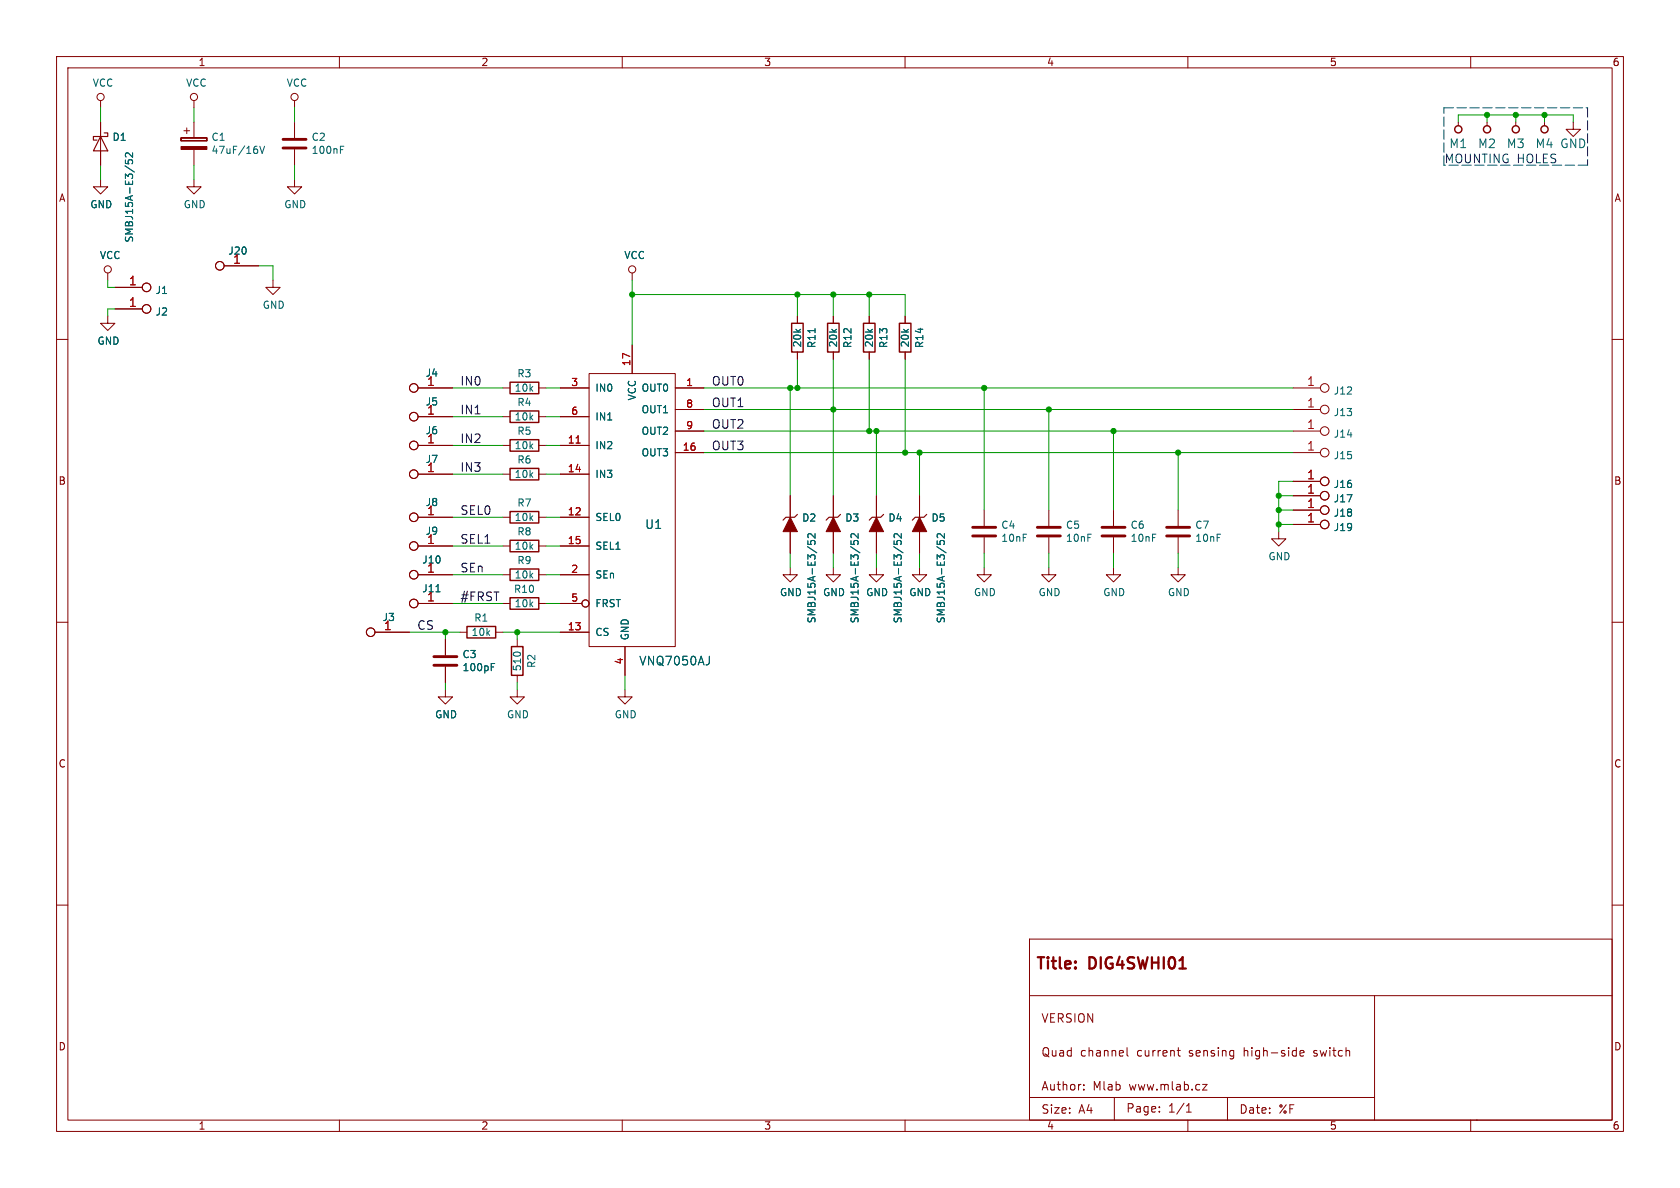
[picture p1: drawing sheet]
<svg xmlns="http://www.w3.org/2000/svg" width="297mm" height="210mm" viewBox="0 0 297 210" stroke-linecap="round" stroke-linejoin="round" font-family="sans-serif">
<g fill="none" stroke="#840000" stroke-width=".18">
<path d="M10 10h277v190h-277zM12 12h273v186h-273zM17.8 17.8v1.3M34.3 17.8v1.3M52.1 17.8v1.3M60 10v2M110 10v2M160 10v2M210 10v2M260 10v2M17.8 31.8v1.2h1.2l-1.2 1.3-1.3-1.3h1.3M17.8 21.6v7.6"/>
<path d="M32 24.4v.5zM32 24.9h4.6zM32 24.4h4.6zM32.5 23.1h1M33 22.6v1M34.3 31.8v1.2h1.3l-1.3 1.3-1.3-1.3h1.3M34.3 21.6v2.8M34.3 26.4v2.8M36.6 24.4v.5zM52.1 31.8v1.2h1.2l-1.2 1.3-1.3-1.3h1.3M52.1 21.6v2.8M52.1 26.4v2.8"/>
<path d="M257.8 21.6v.6M262.9 21.6v.6M268 21.6v.6M273 21.6v.6M278.1 21.6v1.3h1.3l-1.3 1.2-1.2-1.2h1.2M10 60h2M19 55.9v1.3h1.3l-1.3 1.2-1.2-1.2h1.2M19 48.3v1.2M20.3 54.6h4.8M20.3 50.8h4.8M39.6 47h6.1M48.3 49.5v1.3h1.2l-1.2 1.3-1.3-1.3h1.3"/>
<path d="M111.8 48.3v1.2M141 55.9v1.3M147.3 55.9v1.3M153.7 55.9v1.3M160 55.9v1.3M285 60h2M73.9 68.6h6.1M73.9 78.7h6.1M73.9 73.7h6.1M88.9 68.6h1.3M88.9 78.7h1.3M88.9 73.7h1.3"/>
<path d="M95.2 68.6h1.3M95.2 78.7h1.3M95.2 73.7h1.3M99.1 68.6h5M99.1 78.7h5M99.1 73.7h5M104.1 66h15.3v48.3h-15.3zM111.8 61v5M119.4 72.4h5.1M119.4 68.6h5.1M119.4 76.2h5.1M141 62.2v1.3"/>
<path d="M147.3 62.2v1.3M153.7 62.2v1.3M160 62.2v1.3M228.6 72.4h4.8M228.6 68.6h4.8M228.6 76.2h4.8M73.9 91.4h6.1M73.9 83.8h6.1M73.9 96.5h6.1M88.9 91.4h1.3M88.9 83.8h1.3M88.9 96.5h1.3"/>
<path d="M95.2 91.4h1.3M95.2 83.8h1.3M95.2 96.5h1.3M99.1 91.4h5M99.1 83.8h5M99.1 96.5h5M119.4 80h5.1M139.7 87.6v3.8M139.7 94v3.8M147.3 87.6v3.8M147.3 94v3.8M154.9 87.6v3.8"/>
<path d="M154.9 94v3.8M162.6 87.6v3.8M162.6 94v3.8M174 90.2v2.8M174 95v2.8M185.4 90.2v2.8M185.4 95v2.8M196.8 90.2v2.8M196.8 95v2.8M208.3 90.2v2.8M208.3 95v2.8M226.1 94v1.3h1.2l-1.2 1.2-1.3-1.2h1.3"/>
<path d="M228.6 92.7h4.8M228.6 90.2h4.8M228.6 87.6h4.8M228.6 85.1h4.8M228.6 80h4.8M10 110h2M66.3 111.8h6.1M73.9 106.7h6.1M73.9 101.6h6.1M78.7 113v2.8M78.7 117.9v2.8M81.3 111.8h1.2"/>
<path d="M87.6 111.8h1.3M88.9 106.7h1.3M88.9 101.6h1.3M91.4 113v1.3M91.4 119.4v1.3M95.2 106.7h1.3M95.2 101.6h1.3M99.1 106.7h3.8M99.1 111.8h5M99.1 101.6h5M110.5 114.3v5.1M139.7 100.3v1.3h1.3l-1.3 1.3-1.3-1.3h1.3"/>
<path d="M147.3 100.3v1.3h1.3l-1.3 1.3-1.3-1.3h1.3M154.9 100.3v1.3h1.3l-1.3 1.3-1.2-1.3h1.2M162.6 100.3v1.3h1.2l-1.2 1.3-1.3-1.3h1.3M174 100.3v1.3h1.3l-1.3 1.3-1.3-1.3h1.3M185.4 100.3v1.3h1.3l-1.3 1.3-1.3-1.3h1.3M196.8 100.3v1.3h1.3l-1.3 1.3-1.2-1.3h1.2M208.3 100.3v1.3h1.2l-1.2 1.3-1.3-1.3h1.3M285 110h2M78.7 121.9v1.3h1.3l-1.3 1.3-1.2-1.3h1.2M91.4 121.9v1.3h1.3l-1.3 1.3-1.2-1.3h1.2M110.5 121.9v1.3h1.3l-1.3 1.3-1.3-1.3h1.3M10 160h2"/>
<path d="M285 160h2M182 166h103v32h-103zM182 176h103M243 176v22M60 198v2M110 198v2M160 198v2M182 194h61M191.6 192.6v.1M191.6 191.8v.1M197 194v4M199.2 185.2v1.3l.3 .2"/>
<path d="M205 196.5v.1M205 195.7v.1M208.1 185.7h.6M208.3 185.2v1.3l.4 .2M209.7 196.6h.9M209.7 195.5l.5-.4v1.5M210 198v2M212.6 191.7h.8l-.8 1h.8M217 194v4M229.8 186.2l.7-.1v-.3l-.5-.1-.2 .2 .1 .7h.6M260 198v2M261 198h.1"/>
<circle cx="17.8" cy="17.1" r=".63"/>
<circle cx="34.3" cy="17.1" r=".63"/>
<circle cx="52.1" cy="17.1" r=".63"/>
<circle cx="19" cy="47.6" r=".63"/>
<circle cx="25.9" cy="54.6" r=".76"/>
<circle cx="25.9" cy="50.8" r=".76"/>
<circle cx="38.9" cy="47" r=".76"/>
<circle cx="111.8" cy="47.6" r=".63"/>
<circle cx="73.2" cy="78.7" r=".76"/>
<circle cx="73.2" cy="68.6" r=".76"/>
<circle cx="73.2" cy="73.7" r=".76"/>
<circle cx="234.2" cy="68.6" r=".76"/>
<circle cx="234.2" cy="76.2" r=".76"/>
<circle cx="234.2" cy="72.4" r=".76"/>
<circle cx="73.2" cy="91.4" r=".76"/>
<circle cx="73.2" cy="83.8" r=".76"/>
<circle cx="73.2" cy="96.5" r=".76"/>
<circle cx="234.2" cy="80" r=".76"/>
<circle cx="234.2" cy="92.7" r=".76"/>
<circle cx="234.2" cy="87.6" r=".76"/>
<circle cx="234.2" cy="90.2" r=".76"/>
<circle cx="234.2" cy="85.1" r=".76"/>
<circle cx="65.5" cy="111.8" r=".76"/>
<circle cx="73.2" cy="106.7" r=".76"/>
<circle cx="73.2" cy="101.6" r=".76"/>
<circle cx="103.5" cy="106.7" r=".63"/>
</g>
<path d="M17.8 24.1l1.2 2.6h-2.5zM18.4 23.5h.6v.6h-2.5v.7h.6M141 90.9l-.5 .5h-1.6l-.5 .5M148.6 90.9l-.5 .5h-1.5l-.6 .5M156.2 90.9l-.5 .5h-1.5l-.5 .5M163.8 90.9l-.5 .5h-1.5l-.5 .5" fill="none" stroke="#840000" stroke-width=".2"/>
<g fill="#840000" stroke="#840000" stroke-width=".18">
<path d="M162.6 91.4l1.2 2.6h-2.5z"/>
<path d="M147.3 91.4l1.3 2.6h-2.6z"/>
<path d="M139.7 91.4l1.3 2.6h-2.6z"/>
<path d="M154.9 91.4l1.3 2.6h-2.5z"/>
<path d="M32 25.9h4.6v.5h-4.6z"/>
</g>
<g fill="none" stroke="#006464" stroke-width=".18">
<path d="M22.1 29.3l1.6 1.1M22.2 28.3v.6l.6 .1-.1-.2v-.4l.2-.2 .4 .1 .1 .2-.1 .5M23.4 27v.8l-.9-.8-.3 .3 .1 .4M45.5 26.5v.5M45.9 25.9l.4 1.2 .5-1.2M60.2 26.5h.4M60.2 25.9h.6M144.1 58.1v.7M142.8 96.6l1.6 1.1M142.8 95.6v.6l.6 .1-.1-.2 .1-.4 .1-.2 .5 .1 .1 .2-.1 .5M144.1 94.3v.8l-.9-.8-.4 .3 .1 .5M150.4 96.6l1.6 1.1"/>
<path d="M150.4 95.6v.6l.6 .1-.1-.2 .1-.4 .2-.2 .4 .1 .1 .2-.1 .5M151.7 94.3v.8l-.9-.8-.4 .3 .2 .5M158 96.6l1.6 1.1M158.1 95.6v.6l.6 .1-.2-.2 .1-.4 .2-.2 .4 .1 .1 .2-.1 .5M159.3 94.3v.8l-.9-.8-.3 .3 .1 .5M165.6 96.6l1.7 1.1M165.7 95.6v.6l.6 .1-.1-.2v-.4l.2-.2 .4 .1 .1 .2-.1 .5M166.9 94.3v.8l-.9-.8-.3 .3 .1 .5M77.1 104.6h.7M86.9 117.9h.4M86.9 117.3h.6M125.4 116v1.1l-.2 .4"/>
</g>
<g fill="none" stroke="#840000" stroke-width=".25">
<path d="M140 57.2h2v5h-2zM146.3 57.2h2v5h-2zM152.7 57.2h2v5h-2zM159 57.2h2v5h-2zM90.2 77.7h5v2.1h-5zM90.2 72.6h5v2.1h-5zM90.2 67.6h5v2h-5zM90.2 90.4h5v2.1h-5zM90.2 82.8h5v2h-5zM90.2 95.5h5v2h-5zM82.5 110.7h5.1v2.1h-5.1zM90.2 105.7h5v2h-5z"/>
<path d="M90.2 100.6h5v2h-5zM90.4 114.3h2.1v5.1h-2.1z"/>
<circle cx="257.8" cy="22.9" r=".63"/>
<circle cx="262.9" cy="22.9" r=".63"/>
<circle cx="268" cy="22.9" r=".63"/>
<circle cx="273" cy="22.9" r=".63"/>
</g>
<path d="M50 26.2h4.1M50 24.6h4.1M172 94.7h4M172 93.2h4M183.4 94.7h4.1M183.4 93.2h4.1M194.8 94.7h4.1M194.8 93.2h4.1M206.2 94.7h4.1M206.2 93.2h4.1M76.7 117.6h4.1M76.7 116.1h4.1" fill="none" stroke="#840000" stroke-width=".51"/>
<path d="M101.8 78.3h.8" fill="none" stroke="#a90000" stroke-width=".18"/>
<path d="M255.3 19.1h25.4M280.7 19.1v10.1M255.3 29.2v-10.1M280.7 29.2h-25.4" fill="none" stroke="#0000c2" stroke-width=".18" stroke-dasharray="1.7 .6"/>
<g fill="none" stroke="#009600" stroke-width=".18">
<path d="M17.8 19.1v2.5M34.3 19.1v2.5M52.1 19.1v2.5M17.8 29.2v2.6M34.3 29.2v2.6M52.1 29.2v2.6M257.8 21.6v-1.3h20.3v1.3M262.9 20.3v1.3M268 20.3v1.3M273 20.3v1.3M19 49.5v1.3h1.3M20.3 54.6h-1.3v1.3"/>
<path d="M45.7 47h2.6v2.5M111.8 52.1h48.2v3.8M111.8 49.5v11.5M141 52.1v3.8M147.3 52.1v3.8M153.7 52.1v3.8M80 68.6h8.9M80 73.7h8.9M80 78.7h8.9M96.5 68.6h2.6M96.5 73.7h2.6M96.5 78.7h2.6"/>
<path d="M124.5 68.6h104.1M124.5 76.2h104.1M124.5 72.4h104.1M139.7 68.6v19M141 63.5v5.1M147.3 63.5v24.1M153.7 63.5v12.7M154.9 76.2v11.4M160 63.5v16.5M174 68.6v21.6M185.4 72.4v17.8M196.8 76.2v14"/>
<path d="M80 91.4h8.9M80 83.8h8.9M80 96.5h8.9M96.5 91.4h2.6M96.5 83.8h2.6M96.5 96.5h2.6M124.5 80h104.1M139.7 97.8v2.5M147.3 97.8v2.5M154.9 97.8v2.5M162.6 80v7.6M162.6 97.8v2.5"/>
<path d="M174 97.8v2.5M185.4 97.8v2.5M196.8 97.8v2.5M208.3 80v10.2M208.3 97.8v2.5M226.1 87.6h2.5M226.1 92.7h2.5M226.1 90.2h2.5M228.6 85.1h-2.5v8.9M72.4 111.8h8.9M78.7 111.8v1.2M80 106.7h8.9"/>
<path d="M80 101.6h8.9M88.9 111.8h10.2M91.4 111.8v1.2M96.5 106.7h2.6M96.5 101.6h2.6M110.5 119.4v2.5M78.7 120.7v1.2M91.4 120.7v1.2"/>
</g>
<g fill="#009600" stroke="#009600" stroke-width=".18">
<circle cx="174" cy="68.6" r=".46"/>
<circle cx="162.6" cy="80" r=".46"/>
<circle cx="154.9" cy="76.2" r=".46"/>
<circle cx="153.7" cy="76.2" r=".46"/>
<circle cx="160" cy="80" r=".46"/>
<circle cx="153.7" cy="52.1" r=".46"/>
<circle cx="147.3" cy="52.1" r=".46"/>
<circle cx="185.4" cy="72.4" r=".46"/>
<circle cx="196.8" cy="76.2" r=".46"/>
<circle cx="208.3" cy="80" r=".46"/>
<circle cx="226.1" cy="87.6" r=".46"/>
<circle cx="226.1" cy="92.7" r=".46"/>
<circle cx="226.1" cy="90.2" r=".46"/>
<circle cx="268" cy="20.3" r=".46"/>
<circle cx="262.9" cy="20.3" r=".46"/>
<circle cx="273" cy="20.3" r=".46"/>
<circle cx="91.4" cy="111.8" r=".46"/>
<circle cx="141" cy="52.1" r=".46"/>
<circle cx="147.3" cy="72.4" r=".46"/>
<circle cx="141" cy="68.6" r=".46"/>
<circle cx="139.7" cy="68.6" r=".46"/>
<circle cx="111.8" cy="52.1" r=".46"/>
<circle cx="78.7" cy="111.8" r=".46"/>
</g>
<g font-size="2.8" fill="#840000">
<text x="183" y="171.9">Title:</text>
<text x="192.7" y="171.9">DIG4SWHI01</text>
</g>
<text font-size="2.1" fill="#0000c2" x="255.3" y="29">MOUNTING HOLES</text>
<g font-size="2.1" fill="#006464">
<text x="256.1" y="26.4">M1</text>
<text x="261.2" y="26.4">M2</text>
<text x="266.3" y="26.4">M3</text>
<text x="271.4" y="26.4">M4 GND</text>
<text x="114" y="93.7">U1</text>
<text x="112.9" y="117.8">VNQ7050AJ</text>
</g>
<g font-size="2.1" fill="#a90000">
<text x="41.1" y="46.7">1</text>
<text x="22.7" y="50.5">1</text>
<text x="22.7" y="54.4">1</text>
<text x="75.4" y="68.3">1</text>
<text x="231" y="68.3">1</text>
<text x="75.4" y="73.4">1</text>
<text x="231" y="72.1">1</text>
<text x="231" y="75.9">1</text>
<text x="75.4" y="83.6">1</text>
<text x="75.4" y="78.5">1</text>
<text x="231" y="79.8">1</text>
<text x="231" y="89.9">1</text>
<text x="231" y="87.4">1</text>
<text x="231" y="84.8">1</text>
<text x="75.4" y="91.2">1</text>
<text x="231" y="92.5">1</text>
<text x="75.4" y="96.3">1</text>
<text x="75.4" y="101.3">1</text>
<text x="75.4" y="106.4">1</text>
<text x="67.8" y="111.5">1</text>
</g>
<g font-size="2.1" fill="#0f0f0f">
<text x="81.3" y="68.3">IN0</text>
<text x="125.7" y="68.3">OUT0</text>
<text x="81.3" y="73.3">IN1</text>
<text x="125.7" y="72.1">OUT1</text>
<text x="125.7" y="75.9">OUT2</text>
<text x="81.3" y="83.5">IN3</text>
<text x="81.3" y="78.4">IN2</text>
<text x="125.7" y="79.7">OUT3</text>
<text x="81.3" y="91.1">SEL0</text>
<text x="81.3" y="96.2">SEL1</text>
<text x="81.3" y="101.3">SEn</text>
<text x="81.3" y="106.4">#FRST</text>
<text x="73.7" y="111.4">CS</text>
</g>
<g font-size="2.1" fill="#840000">
<text x="184" y="181">VERSION</text>
<text x="184" y="187">Quad</text>
<text x="190.9" y="187">channel</text>
<text x="201" y="187">current</text>
<text x="210.3" y="187">sensing</text>
<text x="220.1" y="187">high-side</text>
<text x="232.6" y="187">switch</text>
<text x="184" y="193">Author:</text>
<text x="184" y="197.1">Size:</text>
<text x="190.7" y="197.1">A4</text>
<text x="193.2" y="193">Mlab</text>
<text x="199" y="196.9">Page:</text>
<text x="199.7" y="193">www.mlab.cz</text>
<text x="206.5" y="196.9">1/1</text>
<text x="219" y="197.1">Date:</text>
<text x="226" y="197.1">%F</text>
</g>
<g font-size="1.8" fill="#840000">
<text x="35" y="11.9">1</text>
<text x="85" y="11.9">2</text>
<text x="135" y="11.9">3</text>
<text x="185" y="11.9">4</text>
<text x="235" y="11.9">5</text>
<text x="285" y="11.9">6</text>
<text x="10.3" y="35.9">A</text>
<text x="285.3" y="35.9">A</text>
<text x="10.3" y="85.9">B</text>
<text x="285.3" y="85.9">B</text>
<text x="10.3" y="135.9">C</text>
<text x="285.3" y="135.9">C</text>
<text x="10.3" y="185.9">D</text>
<text x="285.3" y="185.9">D</text>
<text x="35" y="199.9">1</text>
<text x="85" y="199.9">2</text>
<text x="135" y="199.9">3</text>
<text x="185" y="199.9">4</text>
<text x="235" y="199.9">5</text>
<text x="285" y="199.9">6</text>
</g>
<g font-size="1.8" fill="#006464">
<text x="16.3" y="15.5">VCC</text>
<text x="32.8" y="15.5">VCC</text>
<text x="50.6" y="15.5">VCC</text>
<text x="19.8" y="25.1">D1</text>
<text x="37.3" y="25.1">C1</text>
<text x="37.3" y="27.4">47uF/16V</text>
<text x="55" y="25.1">C2</text>
<text x="55" y="27.4">100nF</text>
<text x="15.9" y="37">GND</text>
<text x="32.4" y="37">GND</text>
<text x="50.2" y="37">GND</text>
<text x="17.6" y="46">VCC</text>
<text x="23.7" y="43" transform="rotate(-90 23.7 43)">SMBJ15A-E3/52</text>
<text x="40.3" y="45.2">J20</text>
<text x="110.3" y="46">VCC</text>
<text x="27.4" y="52.2">J1</text>
<text x="27.4" y="56">J2</text>
<text x="46.4" y="54.8">GND</text>
<text x="17.1" y="61.1">GND</text>
<text x="141.8" y="61.5" transform="rotate(-90 141.8 61.5)">20k</text>
<text x="144.4" y="61.6" transform="rotate(-90 144.4 61.6)">R11</text>
<text x="148.2" y="61.5" transform="rotate(-90 148.2 61.5)">20k</text>
<text x="150.7" y="61.6" transform="rotate(-90 150.7 61.6)">R12</text>
<text x="154.5" y="61.5" transform="rotate(-90 154.5 61.5)">20k</text>
<text x="157.1" y="61.6" transform="rotate(-90 157.1 61.6)">R13</text>
<text x="160.9" y="61.5" transform="rotate(-90 160.9 61.5)">20k</text>
<text x="163.4" y="61.6" transform="rotate(-90 163.4 61.6)">R14</text>
<text x="75.2" y="66.8">J4</text>
<text x="75.2" y="71.9">J5</text>
<text x="90.9" y="69.4">10k</text>
<text x="91.4" y="72">R4</text>
<text x="91.4" y="66.9">R3</text>
<text x="105.2" y="69.4">IN0</text>
<text x="112.6" y="70.9" transform="rotate(-90 112.6 70.9)">VCC</text>
<text x="113.3" y="69.4">OUT0</text>
<text x="235.7" y="70">J12</text>
<text x="75.2" y="77">J6</text>
<text x="90.9" y="74.5">10k</text>
<text x="91.4" y="77.1">R5</text>
<text x="105.2" y="74.5">IN1</text>
<text x="113.3" y="73.3">OUT1</text>
<text x="113.3" y="77.1">OUT2</text>
<text x="235.7" y="73.8">J13</text>
<text x="235.7" y="77.6">J14</text>
<text x="75.2" y="82">J7</text>
<text x="90.9" y="79.6">10k</text>
<text x="91.4" y="82.1">R6</text>
<text x="105.2" y="79.6">IN2</text>
<text x="113.3" y="80.9">OUT3</text>
<text x="235.7" y="81.4">J15</text>
<text x="75.2" y="89.7">J8</text>
<text x="90.9" y="84.7">10k</text>
<text x="91.4" y="89.8">R7</text>
<text x="105.2" y="84.7">IN3</text>
<text x="235.7" y="89">J17</text>
<text x="235.7" y="86.5">J16</text>
<text x="75.2" y="94.7">J9</text>
<text x="90.9" y="92.3">10k</text>
<text x="91.4" y="94.8">R8</text>
<text x="105.2" y="92.3">SEL0</text>
<text x="141.7" y="92.4">D2</text>
<text x="149.3" y="92.4">D3</text>
<text x="157" y="92.4">D4</text>
<text x="164.6" y="92.4">D5</text>
<text x="176.9" y="93.7">C4</text>
<text x="176.9" y="96">10nF</text>
<text x="188.4" y="93.7">C5</text>
<text x="188.4" y="96">10nF</text>
<text x="199.8" y="93.7">C6</text>
<text x="199.8" y="96">10nF</text>
<text x="211.2" y="93.7">C7</text>
<text x="211.2" y="96">10nF</text>
<text x="235.7" y="94.1">J19</text>
<text x="235.7" y="91.5">J18</text>
<text x="74.6" y="99.8">J10</text>
<text x="90.9" y="97.4">10k</text>
<text x="91.4" y="99.9">R9</text>
<text x="105.2" y="97.4">SEL1</text>
<text x="224.2" y="99.2">GND</text>
<text x="74.6" y="104.9">J11</text>
<text x="90.8" y="105">R10</text>
<text x="90.9" y="107.5">10k</text>
<text x="90.9" y="102.5">10k</text>
<text x="105.2" y="102.5">SEn</text>
<text x="105.2" y="107.5">FRST</text>
<text x="137.8" y="105.6">GND</text>
<text x="145.4" y="105.6">GND</text>
<text x="153" y="105.6">GND</text>
<text x="160.7" y="105.6">GND</text>
<text x="172.1" y="105.6">GND</text>
<text x="183.5" y="105.6">GND</text>
<text x="194.9" y="105.6">GND</text>
<text x="206.4" y="105.6">GND</text>
<text x="67.5" y="110">J3</text>
<text x="83.3" y="112.6">10k</text>
<text x="83.7" y="110.1">R1</text>
<text x="105.2" y="112.6">CS</text>
<text x="111.4" y="113.3" transform="rotate(-90 111.4 113.3)">GND</text>
<text x="144.4" y="110.3" transform="rotate(-90 144.4 110.3)">SMBJ15A-E3/52</text>
<text x="152" y="110.3" transform="rotate(-90 152 110.3)">SMBJ15A-E3/52</text>
<text x="159.6" y="110.3" transform="rotate(-90 159.6 110.3)">SMBJ15A-E3/52</text>
<text x="167.2" y="110.3" transform="rotate(-90 167.2 110.3)">SMBJ15A-E3/52</text>
<text x="81.7" y="116.5">C3</text>
<text x="81.7" y="118.8">100pF</text>
<text x="92.3" y="118.8" transform="rotate(-90 92.3 118.8)">510</text>
<text x="94.8" y="118.2" transform="rotate(-90 94.8 118.2)">R2</text>
<text x="76.8" y="127.2">GND</text>
<text x="89.5" y="127.2">GND</text>
<text x="108.6" y="127.2">GND</text>
</g>
<g font-size="1.8" fill="#a90000">
<text x="111.5" y="64.8" transform="rotate(-90 111.5 64.8)">17</text>
<text x="100.9" y="68.3">3</text>
<text x="121.2" y="68.3">1</text>
<text x="100.9" y="73.4">6</text>
<text x="121.2" y="72.1">8</text>
<text x="121.2" y="75.9">9</text>
<text x="100.3" y="78.5">11</text>
<text x="100.3" y="83.6">14</text>
<text x="120.6" y="79.8">16</text>
<text x="100.3" y="91.2">12</text>
<text x="100.3" y="96.3">15</text>
<text x="100.9" y="101.3">2</text>
<text x="100.9" y="106.4">5</text>
<text x="100.3" y="111.5">13</text>
<text x="110.2" y="117.5" transform="rotate(-90 110.2 117.5)">4</text>
</g>
</svg>
